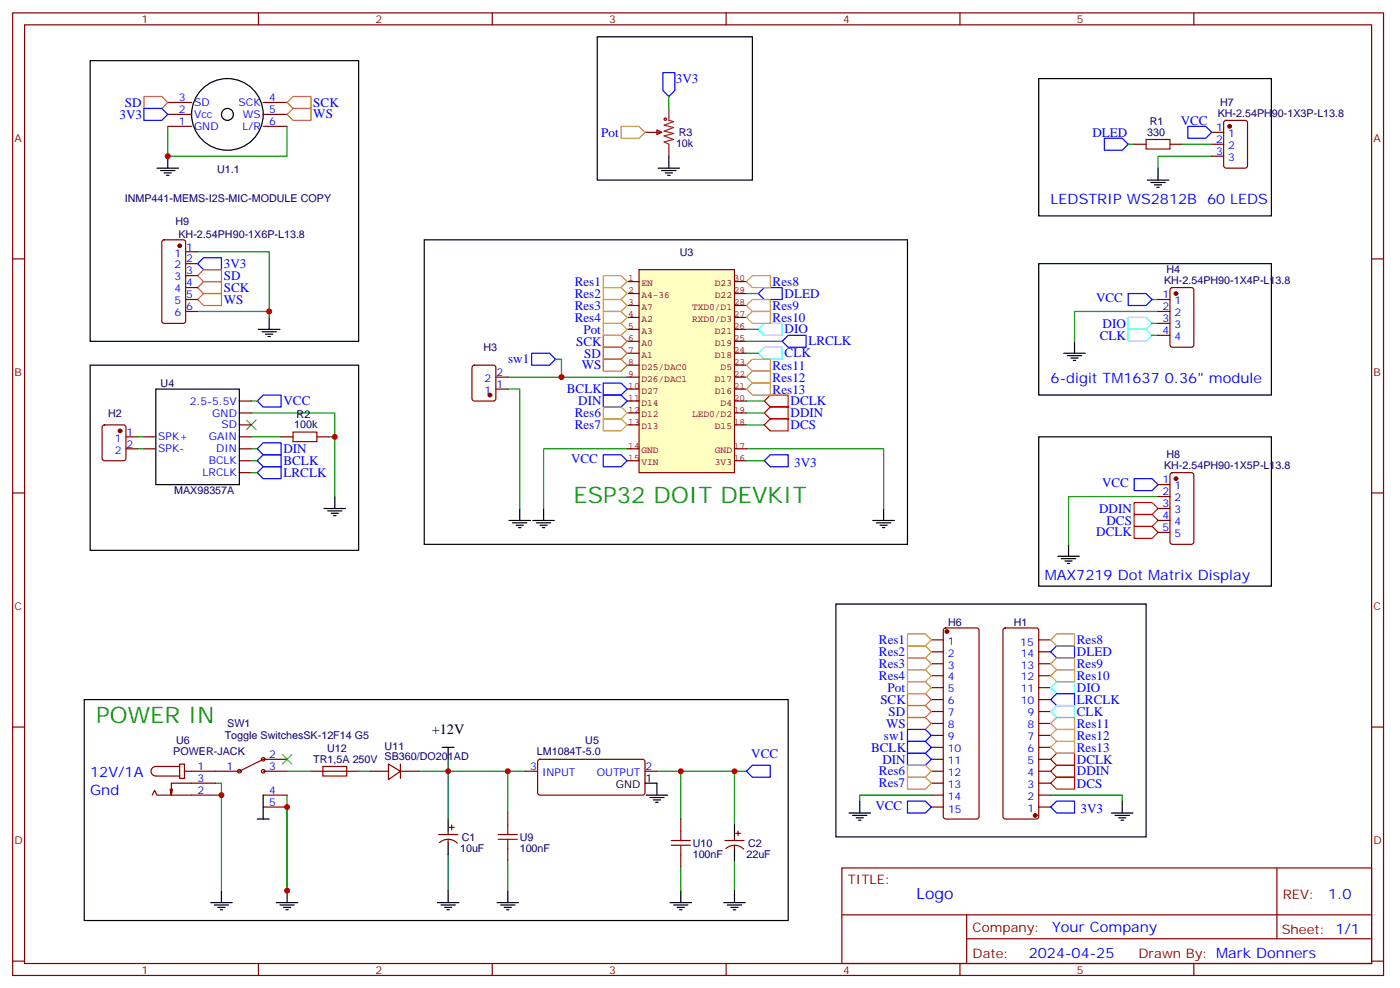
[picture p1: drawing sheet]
<svg xmlns="http://www.w3.org/2000/svg" width="414mm" height="292mm" viewBox="0 0 414 292" stroke-linecap="round" stroke-linejoin="round" font-family="sans-serif">
<g fill="none" stroke="#870000" stroke-width=".35">
<path d="M3.7 3.8h405.4v284.3h-405.4zM7.3 7.3h398.3v277.3h-398.3zM76.4 3.8v3.5M145.6 3.8v3.5M214.7 3.8v3.5M283.8 3.8v3.5M353 3.8v3.5M3.7 76.5h3.6M405.6 76.5h3.5M70.8 118.5h3.5M42.5 132.6h3.6M42.5 129h3.6"/>
<path d="M70.8 139.6h3.5M70.8 136.1h3.5M70.8 132.6h3.5M70.8 129h3.5M70.8 125.5h3.5M70.8 122h3.5M3.7 145.6h3.6M405.6 145.6h3.5M3.7 214.8h3.6M405.6 214.8h3.5M248.9 256.4h156.7v28.2h-156.7zM377.5 256.4l.1 20.9"/>
<path d="M249 270.2h156.4M285.8 277.3h119.6M285.8 270.2v14.2M3.7 283.9h3.6M76.4 284.6v3.5M145.6 284.6v3.5M214.7 284.6v3.5M283.8 284.6v3.5M353 284.6v3.5M405.6 283.9h3.5"/>
</g>
<path d="M150.1 111.4h35.3M220.7 132.6h40.6v17.6" fill="none" stroke="#008700" stroke-width=".35"/>
<path d="M72.9 124.1l2.8 2.8M75.7 124.1l-2.8 2.8" fill="none" stroke="#3c3" stroke-width=".35"/>
<path d="M46.1 114.9h24.7v28.3h-24.7zM258.1 153.7h6.3M259.2 154.4h4.2M260.2 155.2h2.1M260.9 155.9h.7M261.3 150.2v3.5" fill="none" stroke="#000" stroke-width=".35"/>
<path d="M188.9 79.7h28.3v59.9h-28.3z" fill="#ffffc2" stroke="#850000" stroke-width=".35"/>
<g fill="none" stroke="#850000" stroke-width=".35">
<path d="M185.4 83.2h3.5M185.4 86.7h3.5M185.4 97.3h3.5M185.4 93.8h3.5M185.4 90.2h3.5M217.2 83.2h3.5M217.2 86.7h3.5M217.2 97.3h3.5M217.2 93.8h3.5M217.2 90.2h3.5M185.4 114.9h3.5M185.4 118.5h3.5"/>
<path d="M185.4 111.4h3.5M185.4 107.9h3.5M185.4 104.4h3.5M185.4 100.8h3.5M217.2 114.9h3.5M217.2 118.5h3.5M217.2 111.4h3.5M217.2 107.9h3.5M217.2 104.4h3.5M217.2 100.8h3.5M185.4 122h3.5M185.4 125.5h3.5"/>
<path d="M185.4 132.6h3.5M185.4 136.1h3.5M217.2 122h3.5M217.2 125.5h3.5M217.2 132.6h3.5M217.2 136.1h3.5"/>
</g>
<g fill="none" stroke="#008700" stroke-width=".35">
<path d="M49.6 37.3v8.8h35.3v-8.8M197.8 28.5v3.5M333.6 42.6h1.8M349.5 42.6h8.8M358.3 46.1h-15.9v3.6M58.4 74.4h21.2v19.4M58.4 92h21.2M220.7 97.3h3.5M220.7 86.7h3.5M340.6 88.5h1.8M340.6 95.5h1.8M340.6 99.1h1.8"/>
<path d="M342.4 92h-24.7v8.8M74.3 118.5h1.8M150.1 114.9h3.6v35.3M164.3 106.1h1.7v5.3M220.7 118.5h5.3M220.7 100.8h10.6M220.7 104.4h3.5M40.8 129h1.7M40.8 132.6h1.7M74.3 122h24.7v7h-1.8M74.3 129h8.8M74.3 139.6h1.8"/>
<path d="M74.3 136.1h1.8M74.3 132.6h1.8M99 129v17.7M185.4 132.6h-24.7v17.6M220.7 136.1h5.3M220.7 122h5.3M220.7 125.5h5.3M342.4 146.7h-26.5v14.1M63.7 231.4h1.8v31.7M63.7 234.9h1.8M84.9 227.8h7M84.9 234.9v28.2"/>
<path d="M106 227.8h3.6M123.7 227.8h31.7M132.5 224.3v17.6M150.1 227.8v12.4M194.2 227.8h7.1v14.1M201.3 227.8h19.4M217.2 227.8v15.9M275.4 234.9h-21.2v1.7M310.7 234.9h21.1v1.7M132.5 252.5v10.6M150.1 254.3v8.8M201.3 256v7.1"/>
<path d="M217.2 254.3v8.8"/>
</g>
<g fill="none" stroke="#000" stroke-width=".35">
<path d="M26.7 17.9h79.3v82.9h-79.3zM176.6 10.9h45.9v42.3h-45.9zM307.1 23.2h68.8v40.6h-68.8zM46.4 49.7h6.4M47.5 50.4h4.2M48.5 51.1h2.2M49.2 51.8h.8M49.6 46.1v3.6M194.6 49.7h6.3M195.7 50.4h4.2M196.7 51.1h2.1M197.4 51.8h.7"/>
<path d="M197.8 46.1v3.6M339.2 53.2h6.4M340.3 53.9h4.2M341.3 54.6h2.2M342.1 55.3h.7M342.4 49.7v3.5M125.4 70.8h142.9v90h-142.9zM307.1 77.9h68.8v38.8h-68.8zM76.4 97.3h6.4M77.5 98h4.2M78.5 98.7h2.1M79.2 99.4h.7"/>
<path d="M79.6 93.8v3.5M26.7 107.9h79.3v54.7h-79.3zM314.5 104.4h6.4M315.6 105.1h4.2M316.7 105.8h2.1M317.4 106.5h.7M317.7 100.8v3.6M307.1 129h68.8v44.1h-68.8zM95.8 150.2h6.4M96.9 150.9h4.2M97.9 151.6h2.1M98.6 152.3h.7"/>
<path d="M99 146.7v3.5M150.5 153.7h6.3M151.6 154.4h4.2M152.6 155.2h2.1M153.3 155.9h.7M153.7 150.2v3.5M157.6 153.7h6.3M158.6 154.4h4.2M159.7 155.2h2.1M160.4 155.9h.7M160.7 150.2v3.5M247.2 178.4h91.7v68.8h-91.7z"/>
<path d="M312.8 164.3h6.3M313.8 165h4.3M314.9 165.7h2.1M315.6 166.4h.7M315.9 160.8v3.5M24.9 206.7h208.1v65.2h-208.1zM77.8 234.9v7M130.7 220.8h3.6M132.5 220.8v3.5M190.7 231.4h3.5v3.5M191.1 234.9h6.3M192.1 235.6h4.3"/>
<path d="M193.2 236.3h2.1M193.9 237h.7M254.2 236.6v3.6M331.8 236.6v3.6M76.1 241.9h3.5M132.5 241.9v3.6M132.5 249v3.5M217.2 243.7v3.5M217.2 250.8v3.5M251 240.2h6.4M252.1 240.9h4.2M253.2 241.6h2.1"/>
<path d="M253.9 242.3h.7M328.6 240.2h6.4M329.7 240.9h4.2M330.8 241.6h2.1M331.5 242.3h.7M62.3 266.6h6.4M63.4 267.3h4.2M64.4 268h2.1M65.1 268.7h.7M65.5 263.1v3.5M81.7 266.6h6.4M82.8 267.3h4.2"/>
<path d="M83.8 268h2.1M84.5 268.7h.7M84.9 263.1v3.5M129.3 266.6h6.4M130.4 267.3h4.2M131.4 268h2.2M132.2 268.7h.7M132.5 263.1v3.5M147 266.6h6.3M148 267.3h4.3M149.1 268h2.1M149.8 268.7h.7"/>
<path d="M150.1 263.1v3.5M198.1 266.6h6.4M199.2 267.3h4.2M200.2 268h2.2M200.9 268.7h.7M201.3 263.1v3.5M214 266.6h6.3M215.1 267.3h4.2M216.1 268h2.1M216.8 268.7h.7M217.2 263.1v3.5"/>
<circle cx="67.2" cy="33.8" r="10.6"/>
<circle cx="67.2" cy="33.8" r="1.76"/>
</g>
<g fill="none" stroke="#00f" stroke-width=".35">
<path d="M42.5 32h5.3l1.8 1.8-1.8 1.8h-5.3zM196 21.4h3.5v5.3l-1.7 1.8-1.8-1.8zM351.2 37.3h5.3l1.8 1.8-1.8 1.8h-5.3zM326.5 40.9h5.3l1.8 1.7-1.8 1.8h-5.3zM58.4 77.9l1.8-1.8h5.3v3.6h-5.3zM224.2 86.7l1.8-1.8h5.3v3.6h-5.3zM333.6 86.7h5.3l1.7 1.8-1.7 1.7h-5.3zM77.8 116.7h5.3v3.5h-5.3l-1.7-1.7zM157.2 104.4h5.3l1.8 1.7-1.8 1.8h-5.3zM178.4 113.2h5.3l1.7 1.7-1.7 1.8h-5.3zM178.4 116.7h5.3l1.7 1.8-1.7 1.7h-5.3zM231.3 100.8l1.7-1.7h5.3v3.5h-5.3z"/>
<path d="M76.1 139.6l1.7-1.7h5.3v3.5h-5.3zM76.1 136.1l1.7-1.8h5.3v3.6h-5.3zM77.8 130.8h5.3v3.5h-5.3l-1.7-1.7zM178.4 134.3h5.3l1.7 1.8-1.7 1.8h-5.3zM226 136.1l1.8-1.8h5.2v3.6h-5.2zM335.4 141.4h5.2l1.8 1.8-1.8 1.7h-5.2zM312.4 190.8h5.3v3.5h-5.3l-1.7-1.8zM268.3 219h5.3l1.8 1.8-1.8 1.7h-5.3zM268.3 215.5h5.3l1.8 1.7-1.8 1.8h-5.3zM310.7 206.7l1.7-1.8h5.3v3.5h-5.3zM222.5 226.1h5.3v3.5h-5.3l-1.8-1.8zM268.3 236.6h5.3l1.8 1.8-1.8 1.8h-5.3z"/>
<path d="M268.3 222.5h5.3l1.8 1.8-1.8 1.8h-5.3zM310.7 238.4l1.7-1.8h5.3v3.6h-5.3z"/>
</g>
<g fill="none" stroke="#870000" stroke-width=".35">
<path d="M49.6 37.3h7.1M49.6 33.8h7.1M49.6 30.3h7.1M77.8 37.3h7.1M77.8 33.8h7.1M77.8 30.3h7.1M190.7 39.1h5M194.2 38.4l1.5 .7-1.5 .7zM358.3 39.1h3.5M362 35.8l.5-.2h5.7l.6 .4 .1 13-.5 .6-5.9 .1-.6-.5-.1-12.9zM335.4 42.6h3.5M345.9 42.6h3.6"/>
<path d="M358.3 42.6h3.5M358.3 46.1h3.5M48.1 71l.4-.2h5.7l.6 .5 .1 23.5-.5 .7h-5.9l-.6-.4-.1-23.6zM54.9 74.4h3.5M54.9 77.9h3.5M54.9 88.5h3.5M54.9 92h3.5M54.9 81.4h3.5M54.9 84.9h3.5M342.4 88.5h3.5M342.4 92h3.5M342.4 95.5h3.5"/>
<path d="M342.4 99.1h3.5M346.2 85.2l.4-.3h5.7l.6 .5 .1 16.5-.5 .6-5.9 .1-.6-.5-.1-16.4zM139.8 108.1l.5-.2h5.6l.7 .4v9.5l-.4 .6-5.9 .1-.7-.5v-9.4zM146.6 114.9h3.5M146.6 111.4h3.5M30.4 125.7l.5-.2h5.6l.7 .4 .1 9.5-.5 .6-5.9 .1-.6-.5-.1-9.4zM37.3 129h3.5M37.3 132.6h3.5M83.1 129h3.5M93.7 129h3.5M346.2 139.8l.4-.2h5.7l.6 .5 .1 20-.5 .6-5.9 .1-.6-.5-.1-20zM342.4 143.2h3.5"/>
<path d="M342.4 146.7h3.5M342.4 150.2h3.5M342.4 153.7h3.5M342.4 157.3h3.5M275.4 199.6h3.5M275.4 196.1h3.5M275.4 192.5h3.5M275.4 189h3.5M279.1 185.7l.5-.2h9.2l.5 .2 .2 .5v55l-.2 .5-.5 .2h-9.2l-.5-.2-.2-.5v-55zM296.8 185.7l.5-.2h9.1l.5 .2 .2 .5v55l-.2 .5-.5 .2h-9.1l-.5-.2-.3-.5v-55zM307.1 199.6h3.6M307.1 196.1h3.6"/>
<path d="M307.1 192.5h3.6M307.1 189h3.6M275.4 217.2h3.5M275.4 213.7h3.5M275.4 210.2h3.5M275.4 206.7h3.5M275.4 203.1h3.5M307.1 217.2h3.6M307.1 213.7h3.6M307.1 210.2h3.6M307.1 206.7h3.6M307.1 203.1h3.6"/>
<path d="M45 234.9l.7-1.4 .7 1.4h17.3M51 233.1l-.3 1.8M53.1 225.7h1.4v4.2h-1.4zM53.1 226.4h-7a1.41 1.41 0 0 0-1.4 1.4 1.41 1.41 0 0 0 1.4 1.4h7M54.5 227.8h16.3M63.7 231.4h-13v3.5l-.4-1.8M77.8 227.8h7.1M77.8 234.9h7.1M77.8 224.3h7.1M77.8 238.4h7.1M91.9 227.8h14.1M109.6 227.8h5.3"/>
<path d="M114.9 225.7l3.5 2.1-3.5 2.5zM118.4 227.8h5.3M118.4 225.7v4.2M155.4 227.8h3.6M159.2 224.5l.5-.2 30.6 .1 .4 .6-.1 9.4-.6 .5-30.6-.1-.4-.6v-9.2zM190.7 227.8h3.5M275.4 227.8h3.5M275.4 234.9h3.5M275.4 231.4h3.5M275.4 224.3h3.5M275.4 238.4h3.5M275.4 220.8h3.5"/>
<path d="M307.1 227.8h3.6M307.1 234.9h3.6M307.1 231.4h3.6M307.1 224.3h3.6M307.1 238.4h3.6M307.1 220.8h3.6M129.7 246.5h5.6M130 248.9a3.8 3.8 0 0 1 5.2 .2M132.5 245.5v1M132.5 247.9v1.1M132.9 244.4h1.4M133.6 243.7v1.4"/>
<path d="M150.1 240.2v3.5M150.1 250.8v3.5M201.3 241.9v3.6M201.3 252.5v3.5M214.3 248.3h5.7M214.6 250.7a3.8 3.8 0 0 1 5.3 .1M217.2 247.2v1.1M217.2 249.7v1.1M217.5 246.2h1.4M218.2 245.5v1.4"/>
</g>
<path d="M42.5 28.5h5.3l1.8 1.8-1.8 1.7h-5.3zM86.6 28.5h5.3v3.5h-5.3l-1.7-1.7zM86.6 32h5.3v3.6h-5.3l-1.7-1.8zM60.2 79.7h5.3v3.5h-5.3l-1.8-1.8zM58.4 84.9l1.8-1.7h5.3v3.5h-5.3zM58.4 88.5l1.8-1.8h5.3v3.5h-5.3zM178.4 99.1h5.3l1.7 1.7-1.7 1.8h-5.3zM178.4 106.1h5.3l1.7 1.8-1.7 1.7h-5.3zM178.4 102.6h5.3l1.7 1.8-1.7 1.7h-5.3zM268.3 211.9h5.3l1.8 1.8-1.8 1.8h-5.3zM268.3 208.4h5.3l1.8 1.8-1.8 1.7h-5.3zM268.3 204.9h5.3l1.8 1.8-1.8 1.7h-5.3z" fill="none" stroke="#f60" stroke-width=".35"/>
<path d="M224.2 97.3l1.8-1.8h5.3v3.6h-5.3zM333.6 93.8h5.3l1.7 1.7-1.7 1.8h-5.3zM333.6 97.3h5.3l1.7 1.8-1.7 1.7h-5.3zM224.2 104.4l1.8-1.8h5.3v3.5h-5.3zM310.7 203.1l1.7-1.7h5.3v3.5h-5.3zM312.4 208.4h5.3v3.5h-5.3l-1.7-1.7z" fill="none" stroke="#0ff" stroke-width=".35"/>
<path d="M226 118.5l1.8-1.8h5.2v3.5h-5.2zM226 125.5l1.8-1.7h5.2v3.5h-5.2zM226 122l1.8-1.8h5.2v3.6h-5.2zM335.4 148.4h5.2l1.8 1.8-1.8 1.8h-5.2zM335.4 152h5.2l1.8 1.7-1.8 1.8h-5.2zM335.4 155.5h5.2l1.8 1.8-1.8 1.7h-5.2zM310.7 224.3l1.7-1.8h5.3v3.6h-5.3zM312.4 229.6h5.3v3.5h-5.3l-1.7-1.7zM312.4 226.1h5.3v3.5h-5.3l-1.7-1.8z" fill="none" stroke="#f00" stroke-width=".35"/>
<g fill="#870000" stroke="#870000" stroke-width=".35">
<circle cx="35.5" cy="127.3" r=".53"/>
<circle cx="144.9" cy="116.7" r=".53"/>
<circle cx="306.1" cy="240.9" r=".53"/>
<circle cx="280" cy="186.5" r=".53"/>
<circle cx="363.6" cy="37.3" r=".53"/>
<circle cx="347.7" cy="86.7" r=".53"/>
<circle cx="347.7" cy="141.4" r=".53"/>
<circle cx="53.1" cy="72.6" r=".53"/>
</g>
<g fill="none" stroke="#a10000" stroke-width=".35">
<path d="M338.9 41.2h7v2.8h-7zM86.6 127.6h7.1v2.9h-7.1zM95.5 226.4h7v2.8h-7zM147.3 246.5h5.7M147.3 247.9h5.7M150.1 243.7v2.8M150.1 247.9v2.9M198.5 248.3h5.6M198.5 249.7h5.6M201.3 245.5v2.8M201.3 249.7v2.8"/>
<circle cx="196.7" cy="35.2" r=".35"/>
</g>
<g fill="none" stroke="#900" stroke-width=".35">
<path d="M77.8 224.3l-7 3.5"/>
<circle cx="70.8" cy="227.8" r=".53"/>
<circle cx="77.8" cy="227.8" r=".53"/>
<circle cx="77.8" cy="224.3" r=".53"/>
</g>
<path d="M83.5 222.9l2.8 2.8M86.3 222.9l-2.8 2.8" fill="none" stroke="#3c3" stroke-width=".35"/>
<g fill="none" stroke="#c93" stroke-width=".35">
<path d="M183.7 37.3h5.2l1.8 1.8-1.8 1.8h-5.2zM178.4 81.4h5.3l1.7 1.8-1.7 1.7h-5.3zM178.4 84.9h5.3l1.7 1.8-1.7 1.8h-5.3zM178.4 88.5h5.3l1.7 1.7-1.7 1.8h-5.3zM178.4 92h5.3l1.7 1.8-1.7 1.7h-5.3zM178.4 95.5h5.3l1.7 1.8-1.7 1.8h-5.3zM220.7 83.2l1.8-1.8h5.3v3.5h-5.3zM220.7 90.2l1.8-1.7h5.3v3.5h-5.3zM220.7 93.8l1.8-1.8h5.3v3.5h-5.3zM220.7 107.9l1.8-1.8h5.3v3.5h-5.3zM220.7 111.4l1.8-1.8h5.3v3.6h-5.3zM220.7 114.9l1.8-1.7h5.3v3.5h-5.3z"/>
<path d="M178.4 120.2h5.3l1.7 1.8-1.7 1.8h-5.3zM178.4 123.8h5.3l1.7 1.7-1.7 1.8h-5.3zM268.3 187.3h5.3l1.8 1.7-1.8 1.8h-5.3zM268.3 190.8h5.3l1.8 1.7-1.8 1.8h-5.3zM268.3 194.3h5.3l1.8 1.8-1.8 1.7h-5.3zM268.3 197.8h5.3l1.8 1.8-1.8 1.8h-5.3zM310.7 189l1.7-1.7h5.3v3.5h-5.3zM312.4 197.8h5.3v3.6h-5.3l-1.7-1.8zM312.4 194.3h5.3v3.5h-5.3l-1.7-1.7zM268.3 201.4h5.3l1.8 1.7-1.8 1.8h-5.3zM310.7 217.2l1.7-1.7h5.3v3.5h-5.3zM310.7 213.7l1.7-1.8h5.3v3.6h-5.3z"/>
<path d="M268.3 226.1h5.3l1.8 1.7-1.8 1.8h-5.3zM268.3 229.6h5.3l1.8 1.8-1.8 1.7h-5.3zM310.7 220.8l1.7-1.8h5.3v3.5h-5.3z"/>
</g>
<path d="M197.8 32v3.6l1.4 .3-2.8 1.1 2.8 .7-2.8 1 2.8 .7-2.8 .7 2.8 1.1-2.8 .7 1.4 .7v3.5" fill="none" stroke="#8c2424" stroke-width=".35"/>
<g fill="#c00">
<circle cx="99" cy="129" r=".88"/>
<circle cx="49.6" cy="46.1" r=".88"/>
<circle cx="132.5" cy="227.8" r=".88"/>
<circle cx="150.1" cy="227.8" r=".88"/>
<circle cx="65.5" cy="234.9" r=".88"/>
<circle cx="84.9" cy="238.4" r=".88"/>
<circle cx="84.9" cy="263.1" r=".88"/>
<circle cx="79.6" cy="92" r=".88"/>
<circle cx="217.2" cy="227.8" r=".88"/>
<circle cx="201.3" cy="227.8" r=".88"/>
<circle cx="166" cy="111.4" r=".88"/>
</g>
<g font-size="6.7" fill="#090">
<text x="169.5" y="148.4">ESP32 DOIT DEVKIT</text>
<text x="28.4" y="213.7">POWER IN</text>
</g>
<text font-size="4.6" fill="#00f" x="271" y="265.4">Logo</text>
<g font-size="4.2" fill="#00f">
<text x="310.7" y="60.3">LEDSTRIP WS2812B 60 LEDS</text>
<text x="310.7" y="113.2">6-digit TM1637 0.36&quot; module</text>
<text x="308.9" y="171.4">MAX7219 Dot Matrix Display</text>
<text x="26.7" y="229.6">12V/1A</text>
<text x="26.7" y="234.9">Gnd</text>
<text x="392.7" y="265.7">1.0</text>
<text x="311.1" y="275.2">Your Company</text>
<text x="304.2" y="283">2024-04-25</text>
</g>
<text font-size="4.2" x="127.7" y="216.9">+12V</text>
<g font-size="3.9" fill="#00f">
<text x="199.8" y="24.4">3V3</text>
<text x="35.4" y="35.1">3V3</text>
<text x="36.9" y="31.5">SD</text>
<text x="92.6" y="31.5">SCK</text>
<text x="92.6" y="35">WS</text>
<text x="177.8" y="40.3">Pot</text>
<text x="323" y="40.4">DLED</text>
<text x="349.1" y="36.9">VCC</text>
<text x="66.2" y="79.1">3V3</text>
<text x="66.2" y="82.6">SD</text>
<text x="66.2" y="86.1">SCK</text>
<text x="66.2" y="89.7">WS</text>
<text x="169.9" y="84.4">Res1</text>
<text x="169.9" y="88">Res2</text>
<text x="228.5" y="84.5">Res8</text>
<text x="232" y="88">DLED</text>
<text x="324.1" y="89.2">VCC</text>
<text x="169.9" y="91.5">Res3</text>
<text x="169.9" y="95">Res4</text>
<text x="228.5" y="91.6">Res9</text>
<text x="228.5" y="95.1">Res10</text>
<text x="172.5" y="98.6">Pot</text>
<text x="232" y="98.5">DIO</text>
<text x="325.2" y="100.3">CLK</text>
<text x="326" y="96.8">DIO</text>
<text x="150.2" y="107.3">sw1</text>
<text x="170.3" y="102.1">SCK</text>
<text x="172.7" y="105.6">SD</text>
<text x="232" y="105.6">CLK</text>
<text x="239" y="102">LRCLK</text>
<text x="172" y="109.1">WS</text>
<text x="228.5" y="109.2">Res11</text>
<text x="228.5" y="112.8">Res12</text>
<text x="83.8" y="119.7">VCC</text>
<text x="167.6" y="116.2">BCLK</text>
<text x="171" y="119.7">DIN</text>
<text x="228.5" y="116.3">Res13</text>
<text x="233.8" y="119.8">DCLK</text>
<text x="169.9" y="123.2">Res6</text>
<text x="233.8" y="123.2">DDIN</text>
<text x="169.9" y="126.8">Res7</text>
<text x="233.8" y="126.8">DCS</text>
<text x="83.8" y="137.4">BCLK</text>
<text x="83.8" y="133.8">DIN</text>
<text x="168.9" y="136.9">VCC</text>
<text x="234.8" y="137.9">3V3</text>
<text x="83.8" y="140.9">LRCLK</text>
<text x="325.8" y="143.9">VCC</text>
<text x="325" y="151.5">DDIN</text>
<text x="327.2" y="155">DCS</text>
<text x="324.1" y="158.5">DCLK</text>
<text x="259.9" y="190.3">Res1</text>
<text x="318.4" y="190.4">Res8</text>
<text x="259.9" y="193.8">Res2</text>
<text x="259.9" y="197.3">Res3</text>
<text x="318.4" y="193.9">DLED</text>
<text x="318.4" y="197.4">Res9</text>
<text x="259.9" y="200.9">Res4</text>
<text x="318.4" y="201">Res10</text>
<text x="260.3" y="207.9">SCK</text>
<text x="262.5" y="204.4">Pot</text>
<text x="318.4" y="204.3">DIO</text>
<text x="318.4" y="207.9">LRCLK</text>
<text x="262" y="215">WS</text>
<text x="262.7" y="211.5">SD</text>
<text x="318.4" y="211.4">CLK</text>
<text x="318.4" y="215.1">Res11</text>
<text x="261.4" y="218.5">sw1</text>
<text x="318.4" y="218.6">Res12</text>
<text x="222.1" y="223.8">VCC</text>
<text x="257.6" y="222">BCLK</text>
<text x="260.9" y="225.6">DIN</text>
<text x="318.4" y="225.6">DCLK</text>
<text x="318.4" y="222.1">Res13</text>
<text x="259.9" y="229.1">Res6</text>
<text x="259.9" y="232.6">Res7</text>
<text x="318.4" y="232.7">DCS</text>
<text x="318.4" y="229.1">DDIN</text>
<text x="258.8" y="239.2">VCC</text>
<text x="319.5" y="240.2">3V3</text>
</g>
<g font-size="3.9" fill="#800">
<text x="250.7" y="261">TITLE:</text>
<text x="379.3" y="265.7">REV:</text>
<text x="287.6" y="275.2">Company:</text>
<text x="379" y="275.8">Sheet: 1/1</text>
<text x="287.6" y="282.9">Date:</text>
<text x="336.6" y="282.9">Draw</text>
<text x="346.8" y="282.9">n By: Mark Donners</text>
</g>
<g font-size="3.2" fill="#800">
<text x="41.8" y="6.8">1</text>
<text x="111" y="6.8">2</text>
<text x="180.1" y="6.8">3</text>
<text x="249.3" y="6.8">4</text>
<text x="318.4" y="6.8">5</text>
<text x="4.3" y="41.9">A</text>
<text x="406.1" y="41.9">A</text>
<text x="4.3" y="111.1">B</text>
<text x="406.1" y="111.1">B</text>
<text x="4.3" y="180.2">C</text>
<text x="406.1" y="180.2">C</text>
<text x="4.3" y="249.3">D</text>
<text x="406.1" y="249.3">D</text>
<text x="41.8" y="287.6">1</text>
<text x="111" y="287.6">2</text>
<text x="180.1" y="287.6">3</text>
<text x="249.3" y="287.6">4</text>
<text x="318.4" y="287.6">5</text>
</g>
<g font-size="3.2" fill="#00f">
<text x="52.9" y="29.9">3</text>
<text x="79.6" y="29.9">4</text>
<text x="52.9" y="33.4">2</text>
<text x="57.4" y="34.9">Vcc</text>
<text x="57.4" y="31.3">SD</text>
<text x="70.5" y="31.3">SCK</text>
<text x="71.8" y="34.9">WS</text>
<text x="79.6" y="33.4">5</text>
<text x="52.9" y="37">1</text>
<text x="57.4" y="38.4">GND</text>
<text x="71.7" y="38.4">L/R</text>
<text x="79.6" y="37">6</text>
<text x="359.6" y="38.7">1</text>
<text x="363.1" y="40.5">1</text>
<text x="359.6" y="42.3">2</text>
<text x="359.6" y="45.8">3</text>
<text x="363.1" y="44">2</text>
<text x="363.1" y="47.6">3</text>
<text x="51.6" y="75.8">1</text>
<text x="55.1" y="74">1</text>
<text x="55.1" y="77.5">2</text>
<text x="51.6" y="79.3">2</text>
<text x="51.6" y="82.8">3</text>
<text x="55.1" y="81.1">3</text>
<text x="51.6" y="86.4">4</text>
<text x="51.6" y="89.9">5</text>
<text x="55.1" y="84.6">4</text>
<text x="55.1" y="88.1">5</text>
<text x="343.7" y="88.1">1</text>
<text x="347.2" y="89.9">1</text>
<text x="51.6" y="93.4">6</text>
<text x="55.1" y="91.7">6</text>
<text x="343.7" y="91.7">2</text>
<text x="343.7" y="95.2">3</text>
<text x="347.2" y="93.4">2</text>
<text x="343.7" y="98.7">4</text>
<text x="347.2" y="96.9">3</text>
<text x="347.2" y="100.5">4</text>
<text x="143.3" y="112.8">2</text>
<text x="146.8" y="111.1">2</text>
<text x="56.1" y="119.5">2.5-5.5V</text>
<text x="143.3" y="116.3">1</text>
<text x="146.8" y="114.6">1</text>
<text x="62.8" y="123">GND</text>
<text x="33.9" y="130.5">1</text>
<text x="37.4" y="128.7">1</text>
<text x="46.8" y="130.1">SPK+</text>
<text x="61.7" y="130.1">GAIN</text>
<text x="65.4" y="126.6">SD</text>
<text x="33.9" y="134">2</text>
<text x="37.4" y="132.2">2</text>
<text x="46.8" y="133.6">SPK-</text>
<text x="61.7" y="137.2">BCLK</text>
<text x="63.9" y="133.6">DIN</text>
<text x="59.9" y="140.7">LRCLK</text>
<text x="343.7" y="142.8">1</text>
<text x="343.7" y="146.3">2</text>
<text x="343.7" y="149.9">3</text>
<text x="347.2" y="144.6">1</text>
<text x="347.2" y="148.1">2</text>
<text x="343.7" y="153.4">4</text>
<text x="347.2" y="151.6">3</text>
<text x="347.2" y="155.2">4</text>
<text x="343.7" y="156.9">5</text>
<text x="347.2" y="158.7">5</text>
<text x="280.2" y="190.4">1</text>
<text x="301.7" y="190.8">15</text>
<text x="280.2" y="194">2</text>
<text x="280.2" y="197.5">3</text>
<text x="301.8" y="197.5">13</text>
<text x="301.8" y="194">14</text>
<text x="280.2" y="201">4</text>
<text x="301.8" y="201">12</text>
<text x="280.2" y="204.5">5</text>
<text x="280.2" y="208.1">6</text>
<text x="301.8" y="208.1">10</text>
<text x="301.8" y="204.5">11</text>
<text x="280.2" y="211.6">7</text>
<text x="280.2" y="215.1">8</text>
<text x="303.8" y="215.1">8</text>
<text x="303.8" y="211.6">9</text>
<text x="280.2" y="218.7">9</text>
<text x="303.8" y="218.7">7</text>
<text x="58.4" y="227.5">1</text>
<text x="67" y="227.5">1</text>
<text x="79.6" y="223.9">2</text>
<text x="79.6" y="227.5">3</text>
<text x="156.8" y="227.5">3</text>
<text x="190.9" y="227.5">2</text>
<text x="280.2" y="222.2">10</text>
<text x="280.2" y="225.7">11</text>
<text x="303.8" y="225.7">5</text>
<text x="303.8" y="222.2">6</text>
<text x="58.4" y="231">3</text>
<text x="160.3" y="229.2">INPUT</text>
<text x="176.4" y="229.2">OUTPUT</text>
<text x="280.2" y="229.2">12</text>
<text x="280.2" y="232.8">13</text>
<text x="303.8" y="232.8">3</text>
<text x="303.8" y="229.2">4</text>
<text x="58.4" y="234.5">2</text>
<text x="79.6" y="234.5">4</text>
<text x="79.6" y="238.1">5</text>
<text x="280.2" y="236.3">14</text>
<text x="303.8" y="239.8">1</text>
<text x="303.8" y="236.3">2</text>
<text x="280.3" y="240.2">15</text>
</g>
<g font-size="3.2" fill="#000080">
<text x="360" y="34.5">KH-2.54PH90-1X3P-L13.8</text>
<text x="360.8" y="31.3">H7</text>
<text x="200.7" y="40.1">R3</text>
<text x="339.2" y="40.1">330</text>
<text x="339.9" y="37">R1</text>
<text x="199.9" y="43.4">10k</text>
<text x="64.2" y="51.1">U1.1</text>
<text x="36.9" y="59.5">INMP441-MEMS-I2S-MIC-MODULE COPY</text>
<text x="51.9" y="66.4">H9</text>
<text x="52.8" y="70.2">KH-2.54PH90-1X6P-L13.8</text>
<text x="201" y="75.5">U3</text>
<text x="344.2" y="83.9">KH-2.54PH90-1X4P-L13.8</text>
<text x="344.9" y="80.7">H4</text>
<text x="142.9" y="103.6">H3</text>
<text x="47.5" y="114.3">U4</text>
<text x="31.9" y="123.1">H2</text>
<text x="87.7" y="123.4">R2</text>
<text x="87" y="126.6">100k</text>
<text x="344.9" y="135.4">H8</text>
<text x="344.2" y="138.6">KH-2.54PH90-1X5P-L13.8</text>
<text x="51.5" y="146.1">MAX98357A</text>
<text x="280.3" y="184.9">H6</text>
<text x="299.7" y="184.9">H1</text>
<text x="67.2" y="214.9">SW1</text>
<text x="52.1" y="219.8">U6</text>
<text x="66.4" y="218.4">Toggle SwitchesSK-12F14 G5</text>
<text x="113.7" y="221.5">U11</text>
<text x="173" y="219.9">U5</text>
<text x="51.2" y="223.1">POWER-JACK</text>
<text x="92.6" y="225.4">TR1,5A 250V SB360/DO201AD</text>
<text x="96.7" y="222.2">U12</text>
<text x="158.7" y="223.1">LM1084T-5.0</text>
<text x="136" y="251.6">10uF</text>
<text x="136.5" y="248.4">C1</text>
<text x="153.7" y="251.5">100nF</text>
<text x="153.7" y="248.4">U9</text>
<text x="204.8" y="250.1">U10</text>
<text x="221.2" y="250.1">C2</text>
<text x="204.8" y="253.3">100nF</text>
<text x="220.7" y="253.4">22uF</text>
</g>
<g font-size="3.2">
<text x="182.1" y="232.8">GND</text>
<text x="190.9" y="231">1</text>
</g>
<g font-size="2.8" fill="#840000">
<text x="185.8" y="83.1">1</text>
<text x="217" y="83.1">30</text>
<text x="185.8" y="86.7">2</text>
<text x="189.7" y="84.5">EN</text>
<text x="189.7" y="88">A4-36</text>
<text x="211.4" y="88">D22</text>
<text x="211.4" y="84.5">D23</text>
<text x="217" y="86.7">29</text>
<text x="185.8" y="90.2">3</text>
<text x="185.8" y="93.7">4</text>
<text x="189.7" y="91.6">A7</text>
<text x="189.7" y="95.1">A2</text>
<text x="204.6" y="95.1">RXD0/D3</text>
<text x="204.6" y="91.6">TXD0/D1</text>
<text x="217" y="93.7">27</text>
<text x="217" y="90.2">28</text>
<text x="185.8" y="97.3">5</text>
<text x="185.8" y="100.8">6</text>
<text x="189.7" y="98.6">A3</text>
<text x="211.4" y="98.6">D21</text>
<text x="217" y="100.8">25</text>
<text x="217" y="97.3">26</text>
<text x="185.8" y="104.3">7</text>
<text x="185.8" y="107.8">8</text>
<text x="189.7" y="102.1">A0</text>
<text x="189.7" y="105.7">A1</text>
<text x="211.4" y="105.7">D18</text>
<text x="211.4" y="102.1">D19</text>
<text x="217" y="107.8">23</text>
<text x="217" y="104.3">24</text>
<text x="185.8" y="111.4">9</text>
<text x="189.7" y="109.2">D25/DAC0</text>
<text x="189.7" y="112.7">D26/DAC1</text>
<text x="211.4" y="112.7">D17</text>
<text x="213.1" y="109.2">D5</text>
<text x="217" y="111.4">22</text>
<text x="185.8" y="114.9">10</text>
<text x="185.8" y="118.4">11</text>
<text x="189.7" y="116.3">D27</text>
<text x="189.7" y="119.8">D14</text>
<text x="211.4" y="116.3">D16</text>
<text x="213.1" y="119.8">D4</text>
<text x="217" y="118.4">20</text>
<text x="217" y="114.9">21</text>
<text x="185.8" y="122">12</text>
<text x="185.8" y="125.5">13</text>
<text x="189.7" y="123.3">D12</text>
<text x="204.6" y="123.3">LED0/D2</text>
<text x="217" y="125.5">18</text>
<text x="217" y="122">19</text>
<text x="189.7" y="126.8">D13</text>
<text x="211.4" y="126.8">D15</text>
<text x="185.8" y="132.5">14</text>
<text x="185.8" y="136.1">15</text>
<text x="189.7" y="133.9">GND</text>
<text x="189.7" y="137.4">VIN</text>
<text x="211.4" y="137.4">3V3</text>
<text x="211.4" y="133.9">GND</text>
<text x="217" y="136.1">16</text>
<text x="217" y="132.5">17</text>
</g>
</svg>
